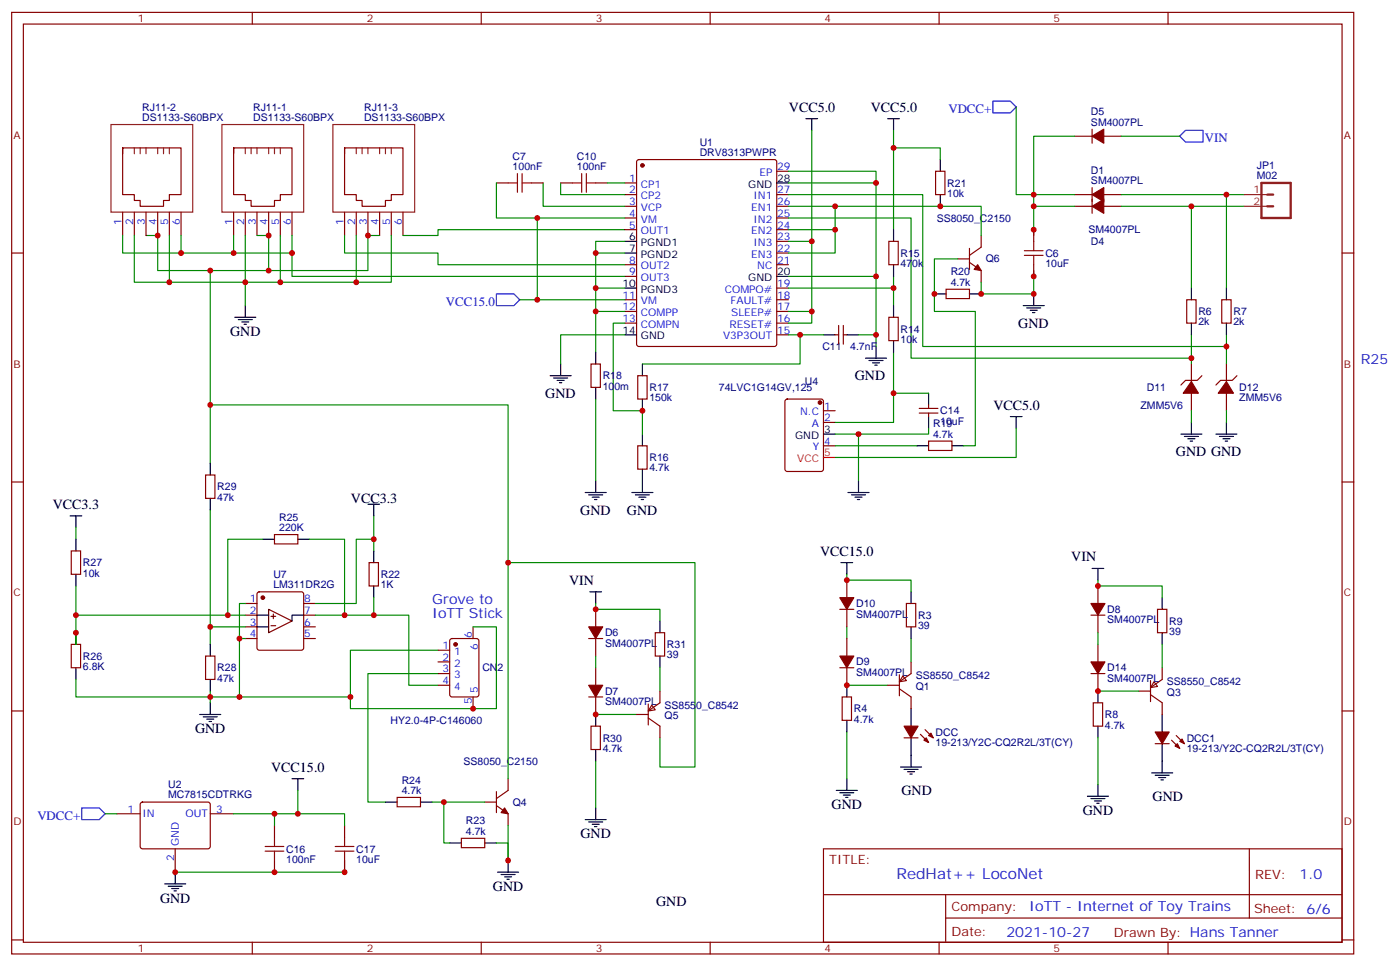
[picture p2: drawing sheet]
<svg xmlns="http://www.w3.org/2000/svg" width="423mm" height="292mm" viewBox="0 0 423 292" stroke-linecap="round" stroke-linejoin="round" font-family="sans-serif">
<g fill="none" stroke="#870000" stroke-width=".35">
<path d="M3.5 3.7h405.4v284.4h-405.4zM7.1 7.3h398.2v277.3h-398.2zM76.2 3.7v3.6M145.3 3.7v3.6M214.5 3.7v3.6M283.6 3.7v3.6M352.8 3.7v3.6M329.8 39v4.3M37 44.7h17.7v14.1h-3.5v1.7h-1.8v1.8h-7.1v-1.8h-1.7v-1.7h-3.6v-14.1v1.7M70.6 44.7h17.6v14.1h-3.5v1.7h-1.8v1.8h-7.1v-1.8h-1.7v-1.7h-3.5v-14.1v1.7M104.1 44.7h17.6v14.1h-3.5v1.7h-1.8v1.8h-7v-1.8h-1.8v-1.7h-3.5v-14.1v1.7M149.9 55.2h3.6"/>
<path d="M160.5 55.2h3.5M169.3 55.2h3.6M179.9 55.2h3.5M188.7 58.8h3.6M188.7 55.2h3.6M192.5 48.4l.5-.2h40.9l.5 .2 .2 .5v55l-.2 .5-.5 .2h-40.9l-.5-.2-.2-.5v-55zM234.6 58.8h3.5M234.6 51.7h3.5M282.6 51.7h2.8v7.1h-2.8zM324.6 58.8h5.2M324.6 41.1h5.2M329.8 56.7v7.7"/>
<path d="M333.4 58.8h5.3M333.4 41.1h5.3M3.5 76.4h3.6M37 64.1v7M40.6 64.1v7M44.1 64.1v7M47.6 64.1v7M51.2 64.1v7M54.7 64.1v7M70.6 64.1v7M74.1 64.1v7M77.6 64.1v7"/>
<path d="M81.1 64.1v7M84.7 64.1v7M88.2 64.1v7M104.1 64.1v7M107.6 64.1v7M111.1 64.1v7M114.7 64.1v7M118.2 64.1v7M121.7 64.1v7M188.7 62.3h3.6M188.7 65.8h3.6M188.7 69.4h3.6"/>
<path d="M188.7 79.9h3.6M234.6 76.4h3.5M234.6 62.3h3.5M234.6 65.8h3.5M234.6 69.4h3.5M234.6 79.9h3.5M234.6 72.9h3.5M268.5 72.9h2.8v7h-2.8zM289.3 78.2h3.5M292.8 79.2l3.5 2.5v3.5M292.8 75v6.4M296.3 71.1v3.5l-3.5 2.5"/>
<path d="M312.2 69.4v3.5M312.2 79.9v3.6M324.6 62.3h5.2M333.4 62.3h5.3M405.3 76.4h3.6M188.7 83.5h3.6M188.7 90.5h3.6M188.7 94.1h3.6M188.7 97.6h3.6M234.6 90.5h3.5M234.6 94.1h3.5M234.6 97.6h3.5"/>
<path d="M234.6 87h3.5M253.3 98.3v5.6M254.7 98.3v5.6M268.5 95.8h2.8v7.1h-2.8zM285.8 87.3h7v2.9h-7zM358.4 90.5h2.8v7.1h-2.8zM369 90.5h2.8v7.1h-2.8zM178.5 109.9h2.8v7.1h-2.8zM192.6 113.5h2.8v7h-2.8zM234.6 101.1h3.5M252.2 101.1h1.1M254.7 101.1h1.1"/>
<path d="M359.8 109.9v5.3M359.8 118.7v5.3M363 113.5l-1.4 1.4h-3.5l-1.4 1.4M370.4 109.9v5.3M370.4 118.7v5.3M373.6 113.5l-1.4 1.4h-3.5l-1.5 1.4M192.6 134.6h2.8v7.1h-2.8zM237.3 120.7l.5-.2h10.2l.7 .4v20.8l-.5 .6-10.4 .1-.7-.5v-20.7zM248.7 124h3.5M248.7 127.6h3.5M248.7 134.6h3.5M277.6 124.7h5.7"/>
<path d="M277.6 123.3h5.7M280.5 133.2h7v2.8h-7zM280.5 122.3v1M280.5 124.7v1.1M3.5 145.6h3.6M62.1 143.4h2.8v7.1h-2.8zM405.3 145.6h3.6M21.5 166.4h2.8v7h-2.8zM77.8 178.9l.5-.2h12.7l.5 .2 .2 .5v16.3l-.2 .4-.5 .3h-12.7l-.5-.3-.2-.4v-16.3zM82.9 161.4h7.1v2.9h-7.1zM111.5 169.9h2.8v7.1h-2.8zM255.8 175.2v5.3"/>
<path d="M331.6 177v5.2M21.5 194.6h2.8v7h-2.8zM62.1 198.1h2.8v7.1h-2.8zM74.1 182.2h3.5M74.1 192.8h3.5M74.1 185.8h3.5M74.1 189.3h3.5M91.7 182.2h3.5M91.7 192.8h3.5M91.7 185.8h3.5M91.7 189.3h3.5M132.3 196.4h3.5"/>
<path d="M132.3 199.9h3.5M136.1 193l.4-.2h7.4l.7 .5v16.5l-.4 .6-7.7 .1-.6-.5-.1-16.5zM142.9 189.3v3.5M177.8 192.8h4.2M179.9 184v5.3M179.9 192.8v5.3M197.9 191.1h2.8v7h-2.8zM253.6 184h4.3M255.8 184v5.3M255.8 192.8v5.3M273.8 182.2h2.8v7.1h-2.8zM275.2 199.9v3.5l-3.6 2.5"/>
<path d="M329.5 185.8h4.2M331.6 185.8v5.3M331.6 194.6v5.3M349.6 184h2.8v7.1h-2.8zM3.5 214.7h3.6M132.3 203.4h3.5M132.3 206.9h3.5M142.9 210.5v3.5M177.8 210.5h4.2M178.5 219.3h2.8v7h-2.8zM179.9 201.6v5.3M179.9 210.5v5.3"/>
<path d="M192.3 215.8h3.5M195.8 212.6v6.3M195.8 216.8l3.5 2.5v3.5M196.8 212.9l1.1 1.4-2.1 .4zM199.3 208.7v3.5l-3.5 2.5M253.6 201.6h4.3M254.4 210.5h2.8v7h-2.8zM255.8 201.6v5.3M268.1 206.9h3.5M271.6 203.8v6.3M271.6 208l3.6 2.5v3.5M272.7 204.1l1.1 1.4-2.2 .4z"/>
<path d="M329.5 203.4h4.2M330.2 212.2h2.8v7.1h-2.8zM331.6 203.4v5.3M344 208.7h3.5M347.5 205.5v6.4M347.5 209.8l3.5 2.4v3.6M348.5 205.9l1.1 1.4-2.1 .3zM351 201.6v3.6l-3.5 2.4M405.3 214.7h3.6M149.9 239v6.4M153.5 235.2v3.5l-3.6 2.5M273 222.8h4.3"/>
<path d="M278 221.8l2.5 2.4M279.4 220.3l2.5 2.5M348.9 224.6h4.2M353.8 223.5l2.5 2.5M355.2 222.1l2.5 2.5M35.3 245.7h7M42.6 242.4l.4-.2 20.1 .1 .4 .6-.1 13-.6 .4h-20l-.5-.7v-12.7zM52.9 256.3v7.1M63.5 245.7h7.1M82.9 249.3v3.5M82.9 259.9v3.5M104.1 249.3v3.5"/>
<path d="M104.1 259.9v3.5M119.9 240.8h7.1v2.8h-7.1zM139.3 253.2h7.1v2.8h-7.1zM146.4 242.2h3.5M149.9 243.3l3.6 2.4v3.6M248.7 256.3h156.6v28.3h-156.6zM377.3 256.4v20.8M248.7 270.2h156.5M285.6 277.2h119.6M285.6 270.2v14.1M3.5 283.8h3.6M76.2 284.6v3.5"/>
<path d="M145.3 284.6v3.5M214.5 284.6v3.5M283.6 284.6v3.5M352.8 284.6v3.5M405.3 283.8h3.6"/>
</g>
<g fill="none" stroke="#8c2424" stroke-width=".35">
<path d="M33.5 37.6h24.7v26.5h-24.7zM67 37.6h24.7v26.5h-24.7zM100.5 37.6h24.7v26.5h-24.7zM40.6 44.7v1.7M42.3 44.7v1.7M44.1 44.7v1.7M47.6 44.7v1.7M49.4 44.7v1.7M51.2 44.7v1.7M74.1 44.7v1.7M75.8 44.7v1.7M77.6 44.7v1.7"/>
<path d="M81.1 44.7v1.7M82.9 44.7v1.7M84.7 44.7v1.7M107.6 44.7v1.7M109.4 44.7v1.7M111.1 44.7v1.7M114.7 44.7v1.7M116.4 44.7v1.7M118.2 44.7v1.7M375.7 58.8h7.1M375.7 62.3h7.1"/>
</g>
<g fill="none" stroke="#008700" stroke-width=".35">
<path d="M245.2 39.4v58.2h-7.1M269.9 39.4v30M306.9 32.3v26.5h17.7M149.9 55.2v10.6h38.8M164 55.2v7.1h24.7M169.3 55.2v3.6h19.4M183.4 55.2h5.3M238.1 55.2h26.5v28.3M238.1 58.8h40.6v45.8h91.7M238.1 51.7h26.5v3.5M269.9 44.7h14.1v3.5M324.6 41.1h-12.4v21.2"/>
<path d="M338.7 58.8h37M338.7 41.1h17.6M370.4 58.8v28.2M37 71.1v5.3h33.6M40.6 71.1v14.1h33.5v-14.1M44.1 71.1h3.5v10.6h63.5v-10.6h3.6M51.2 71.1v14.1M54.7 71.1v5.3M70.6 71.1v5.3h17.6v-5.3M77.6 71.1h3.5v10.6M84.7 71.1v14.1M88.2 76.4v7.1h100.5"/>
<path d="M104.1 71.1v5.3h28.2v3.5h56.4M107.6 71.1v14.1M118.2 71.1v14.1h-44.1v7.1M162.3 65.8v24.7h26.4M179.9 76.4h8.8M188.7 69.4h-56.4v1.7h-10.6M188.7 72.9h-8.8v33.5M238.1 65.8h37.1v42.4h84.6M238.1 62.3h58.2v8.8M238.1 72.9h7.1M252.2 62.3v7.1h-14.1M252.2 69.4v7h-14.1"/>
<path d="M289.3 78.2h-7.1v15.9h12.4v40.5h-3.6M324.6 62.3h-12.4v8.8M338.7 62.3h37M359.8 62.3v24.7M63.5 81.7v58.2M157 90.5h5.3M179.9 94.1h8.8M179.9 87h8.8M188.7 97.6h-3.5v26.4h8.8v7.1M238.1 83.5h26.5v21.1M238.1 94.1h7.1M269.9 83.5v3.5h-31.8"/>
<path d="M269.9 87v5.3M312.2 81.7v7.1h-15.9v-3.6M188.7 101.1h-19.4v8.8M238.1 101.1h10.6M241.7 101.1v8.8h-47.7M259.3 101.1h5.3M269.9 106.4v21.2h-17.7M269.9 118.7h10.6M359.8 101.1v8.8M370.4 101.1v8.8M63.5 122.3h90v112.9M179.9 120.5v24.7"/>
<path d="M252.2 131.1h7.1v14.1M252.2 134.6h24.7M280.5 129.3v1.8h-21.2M306.9 129.3v8.8h-54.7M359.8 124v3.6M370.4 124v3.6M22.9 159.3v3.5M63.5 154v40.6M112.9 155.8v10.6M22.9 177v17.6M79.4 162.8h-10.6v23M93.5 162.8h10.6v23"/>
<path d="M112.9 162.8h-5.3v19.4h-12.4M153.5 169.9h56.4v61.7h-10.6v-8.8M255.8 173.4v1.8h19.4v3.5M331.6 175.2v1.8h19.4v3.5M22.9 185.8h51.2M63.5 189.3h10.6M72.3 192.8h1.8M74.1 182.2h-1.8v28.3h-49.4v-5.3M95.2 185.8h28.3v21.1h8.8M112.9 180.5v5.3M132.3 196.4h-26.5v14.1h-33.5M142.9 189.3h7v24.7h-44.1v-3.5"/>
<path d="M179.9 182.2v1.8h19.4v3.5M179.9 198.1v3.5M255.8 189.3v3.5M275.2 192.8v7.1M331.6 191.1v3.5M351 194.6v7M63.5 208.7v3.5M132.3 203.4h-21.2v38.8h5.3M179.9 215.8h12.4M199.3 201.6v7.1M255.8 206.9h12.3M331.6 208.7h12.4"/>
<path d="M90 238.7v7M179.9 229.9v14.1M255.8 221.1v14.1M331.6 222.8v14.1M31.7 245.7h3.6M70.6 245.7h33.5v3.6M82.9 245.7v3.6M104.1 259.9v3.5h-51.2M130.5 242.2h15.9M134.1 242.2v12.4h1.7M153.5 249.3v10.6v-5.3h-3.6"/>
</g>
<g fill="none" stroke="#000" stroke-width=".35">
<path d="M243.4 35.8h3.5M245.2 35.8v3.6M268.1 35.8h3.5M269.9 35.8v3.6M234.6 55.2h3.5M284 48.2v3.5M284 58.8v3.5M188.7 72.9h3.6M188.7 76.4h3.6M269.9 69.4v3.5M269.9 79.9v3.6M70.9 95.8h6.4"/>
<path d="M72 96.5h4.2M73 97.2h2.1M73.7 97.9h.7M74.1 92.3v3.5M188.7 87h3.6M234.6 83.5h3.5M269.9 92.3v3.5M282.2 88.8h3.6M292.8 88.8h3.5M309 92.3h6.4M310.1 93h4.2M311.1 93.7h2.2"/>
<path d="M311.9 94.4h.7M312.2 88.8v3.5M359.8 87v3.5M359.8 97.6v3.5M370.4 87v3.5M370.4 97.6v3.5M166.2 113.5h6.3M167.2 114.2h4.2M168.3 114.9h2.1M169 115.6h.7M169.3 109.9v3.6M179.9 106.4v3.5"/>
<path d="M179.9 117v3.5M188.7 101.1h3.6M194 109.9v3.6M248.7 101.1h3.5M255.8 101.1h3.5M261.4 108.2h6.4M262.5 108.9h4.2M263.5 109.6h2.1M264.2 110.3h.7M264.6 104.6v3.6M269.9 102.9v3.5M280.5 118.7v3.6"/>
<path d="M63.5 139.9v3.5M194 120.5v3.5M194 131.1v3.5M248.7 131.1h3.5M276.9 134.6h3.6M280.5 125.8v3.5M287.5 134.6h3.5M305.2 125.8h3.5M306.9 125.8v3.5M356.7 131.1h6.3M357.7 131.8h4.2M358.8 132.5h2.1"/>
<path d="M359.5 133.2h.7M359.8 127.6v3.5M367.2 131.1h6.4M368.3 131.8h4.2M369.4 132.5h2.1M370.1 133.2h.7M370.4 127.6v3.5M21.2 155.8h3.5M22.9 155.8v3.5M63.5 150.5v3.5M111.1 152.3h3.6M112.9 152.3v3.5"/>
<path d="M176.7 148.7h6.4M177.8 149.4h4.2M178.9 150.1h2.1M179.6 150.8h.7M179.9 145.2v3.5M190.9 148.7h6.3M191.9 149.4h4.2M193 150.1h2.1M193.7 150.8h.7M194 141.7v7M256.1 148.7h6.4M257.2 149.4h4.2"/>
<path d="M258.2 150.1h2.1M258.9 150.8h.7M259.3 145.2v3.5M22.9 162.8v3.6M22.9 173.4v3.6M79.4 162.8h3.5M90 162.8h3.5M112.9 166.4v3.5M112.9 177v3.5M178.2 178.7h3.5M179.9 178.7v3.5M254 169.9h3.5"/>
<path d="M255.8 169.9v3.5M275.2 178.7v3.5M329.8 171.7h3.6M331.6 171.7v3.5M22.9 191.1v3.5M63.5 194.6v3.5M77.6 185.8h3.5M77.6 189.3h3.5M91.7 185.8h-3.5v1.7M199.3 187.5v3.6M199.3 198.1v3.5M275.2 189.3v3.5"/>
<path d="M351 180.5v3.5M351 191.1v3.5M22.9 201.6v3.6M60.3 215.8h6.4M61.4 216.5h4.2M62.4 217.2h2.2M63.1 217.9h.8M63.5 205.2v3.5M63.5 212.2v3.6M179.9 215.8v3.5M255.8 206.9v3.6M255.8 217.5v3.6"/>
<path d="M275.2 214v5.3M331.6 208.7v3.5M331.6 219.3v3.5M351 215.8v5.3M88.2 235.2h3.5M90 235.2v3.5M179.9 226.3v3.6M252.6 238.7h6.3M253.6 239.4h4.3M255.8 235.2v3.5M272 231.6h6.3M273 232.3h4.3"/>
<path d="M274.1 233h2.1M274.8 233.8h.7M275.2 222.8v8.8M331.6 236.9v3.6M347.8 233.4h6.4M348.9 234.1h4.2M350 234.8h2.1M350.7 235.5h.7M351 224.6v8.8M116.4 242.2h3.5M127 242.2h3.5M135.8 254.6h3.5"/>
<path d="M146.4 254.6h3.5M153.5 259.9v3.5M176.7 247.5h6.4M177.8 248.2h4.2M178.9 248.9h2.1M179.6 249.6h.7M179.9 244v3.5M254.7 240.1h2.1M255.4 240.8h.7M328.4 240.5h6.4M329.5 241.2h4.2M330.6 241.9h2.1"/>
<path d="M331.3 242.6h.7M49.7 266.9h6.4M50.8 267.6h4.2M51.9 268.3h2.1M52.6 269h.7M52.9 263.4v3.5M150.3 263.4h6.3M151.3 264.1h4.3M152.4 264.8h2.1M153.1 265.5h.7"/>
</g>
<g fill="#870000" stroke="#870000" stroke-width=".35">
<path d="M152.4 244l1.1 1.7-2.2-.3z"/>
<path d="M177.8 189.3h4.2l-2.1 3.5z"/>
<path d="M177.8 206.9h4.2l-2.1 3.6z"/>
<path d="M329.8 58.8l3.6-2.1v4.2z"/>
<path d="M329.8 62.3l3.6-2.1v4.2z"/>
<path d="M359.8 115.2l2.1 3.5h-4.5z"/>
<path d="M370.4 115.2l2.1 3.5h-4.6z"/>
<path d="M253.6 198.1h4.3l-2.1 3.5z"/>
<path d="M253.6 180.5h4.3l-2.1 3.5z"/>
<path d="M273 219.3h4.3l-2.1 3.5z"/>
<path d="M279.8 222.8l.7 1.4-1.5-.7z"/>
<path d="M280.5 222.1l.7-.7 .7 1.4z"/>
<path d="M329.8 41.1l3.6-2.1v4.3z"/>
<path d="M348.9 221.1h4.2l-2.1 3.5z"/>
<path d="M354.9 225.3l.7-.7 .7 1.4z"/>
<path d="M356.3 223.9l.7-.7 .7 1.4z"/>
<path d="M329.5 182.2h4.2l-2.1 3.6z"/>
<path d="M329.5 199.9h4.2l-2.1 3.5z"/>
<path d="M295.3 79.9l1 1.8-2.1-.3z"/>
<circle cx="79.4" cy="180.5" r=".53"/>
<circle cx="137.6" cy="194.6" r=".53"/>
<circle cx="194" cy="50" r=".53"/>
<circle cx="247.6" cy="121.6" r=".53"/>
</g>
<path d="M81.1 184l7.1 3.5-7.1 3.6zM81.8 186.1h1.5M81.8 188.9h1.5M82.5 185.4v1.4" fill="none" stroke="#600" stroke-width=".35"/>
<path d="M299.9 30.6h5.3l1.7 1.7-1.7 1.8h-5.3zM358.1 39.4h5.3v3.5h-5.3l-1.8-1.8zM149.9 88.8h5.3l1.8 1.7-1.8 1.8h-5.3zM24.7 244h5.3l1.7 1.7-1.7 1.8h-5.3z" fill="none" stroke="#00f" stroke-width=".35"/>
<g fill="none" stroke="#a10000" stroke-width=".35">
<path d="M153.5 55.2h2.8M156.3 52.4v5.7M157.7 55.2h2.8M157.7 52.4v5.7M172.9 55.2h2.8M175.7 52.4v5.7M177.1 55.2h2.8M177.1 52.4v5.7M309.4 77.1h5.6M309.4 75.7h5.6M312.2 72.9v2.8M312.2 77.1v2.8"/>
<path d="M80.1 257h5.6M80.1 255.6h5.6M82.9 252.8v2.8M82.9 257v2.9M101.2 257h5.7M101.2 255.6h5.7M104.1 252.8v2.8M104.1 257v2.9"/>
</g>
<path d="M381 55.2h8.8v10.6h-8.8zM382.8 58.8h1.7M382.8 62.3h1.7" fill="none" stroke="#8c2424" stroke-width=".71"/>
<path d="M248.7 138.1h3.5" fill="none" stroke="#f00" stroke-width=".35"/>
<g fill="#c00">
<circle cx="22.9" cy="185.8" r=".88"/>
<circle cx="68.8" cy="185.8" r=".88"/>
<circle cx="63.5" cy="189.3" r=".88"/>
<circle cx="22.9" cy="191.1" r=".88"/>
<circle cx="63.5" cy="210.5" r=".88"/>
<circle cx="72.3" cy="192.8" r=".88"/>
<circle cx="112.9" cy="185.8" r=".88"/>
<circle cx="104.1" cy="185.8" r=".88"/>
<circle cx="72.3" cy="210.5" r=".88"/>
<circle cx="153.5" cy="259.9" r=".88"/>
<circle cx="179.9" cy="184" r=".88"/>
<circle cx="105.8" cy="210.5" r=".88"/>
<circle cx="134.1" cy="242.2" r=".88"/>
<circle cx="107.6" cy="85.2" r=".88"/>
<circle cx="84.7" cy="85.2" r=".88"/>
<circle cx="74.1" cy="85.2" r=".88"/>
<circle cx="111.1" cy="71.1" r=".88"/>
<circle cx="81.1" cy="81.7" r=".88"/>
<circle cx="63.5" cy="122.3" r=".88"/>
<circle cx="142.9" cy="214" r=".88"/>
<circle cx="112.9" cy="162.8" r=".88"/>
<circle cx="81.1" cy="71.1" r=".88"/>
<circle cx="264.6" cy="83.5" r=".88"/>
<circle cx="264.6" cy="101.1" r=".88"/>
<circle cx="312.2" cy="62.3" r=".88"/>
<circle cx="312.2" cy="58.8" r=".88"/>
<circle cx="162.3" cy="90.5" r=".88"/>
<circle cx="359.8" cy="62.3" r=".88"/>
<circle cx="370.4" cy="58.8" r=".88"/>
<circle cx="370.4" cy="104.6" r=".88"/>
<circle cx="359.8" cy="108.2" r=".88"/>
<circle cx="264.6" cy="55.2" r=".88"/>
<circle cx="255.8" cy="175.2" r=".88"/>
<circle cx="312.2" cy="83.5" r=".88"/>
<circle cx="312.2" cy="69.4" r=".88"/>
<circle cx="179.9" cy="215.8" r=".88"/>
<circle cx="255.8" cy="206.9" r=".88"/>
<circle cx="162.3" cy="65.8" r=".88"/>
<circle cx="88.2" cy="76.4" r=".88"/>
<circle cx="70.6" cy="76.4" r=".88"/>
<circle cx="54.7" cy="76.4" r=".88"/>
<circle cx="63.5" cy="81.7" r=".88"/>
<circle cx="47.6" cy="71.1" r=".88"/>
<circle cx="51.2" cy="85.2" r=".88"/>
<circle cx="153.5" cy="169.9" r=".88"/>
<circle cx="331.6" cy="208.7" r=".88"/>
<circle cx="331.6" cy="177" r=".88"/>
<circle cx="52.9" cy="263.4" r=".88"/>
<circle cx="82.9" cy="263.4" r=".88"/>
<circle cx="104.1" cy="263.4" r=".88"/>
<circle cx="90" cy="245.7" r=".88"/>
<circle cx="82.9" cy="245.7" r=".88"/>
<circle cx="179.9" cy="76.4" r=".88"/>
<circle cx="179.9" cy="87" r=".88"/>
<circle cx="179.9" cy="94.1" r=".88"/>
<circle cx="241.7" cy="101.1" r=".88"/>
<circle cx="269.9" cy="87" r=".88"/>
<circle cx="259.3" cy="131.1" r=".88"/>
<circle cx="269.9" cy="118.7" r=".88"/>
<circle cx="245.2" cy="94.1" r=".88"/>
<circle cx="245.2" cy="72.9" r=".88"/>
<circle cx="252.2" cy="62.3" r=".88"/>
<circle cx="252.2" cy="69.4" r=".88"/>
<circle cx="296.3" cy="88.8" r=".88"/>
<circle cx="282.2" cy="88.8" r=".88"/>
<circle cx="312.2" cy="88.8" r=".88"/>
<circle cx="284" cy="62.3" r=".88"/>
<circle cx="269.9" cy="44.7" r=".88"/>
<circle cx="194" cy="124" r=".88"/>
</g>
<text font-size="4.6" fill="#00f" x="270.8" y="265.4">RedHat++ LocoNet</text>
<g font-size="4.2">
<text x="238.3" y="33.8">VCC5.0</text>
<text x="263" y="33.8">VCC5.0</text>
<text x="69.5" y="101.5">GND</text>
<text x="307.6" y="99">GND</text>
<text x="258.2" y="114.9">GND</text>
<text x="164.7" y="120.2">GND</text>
<text x="300" y="123.7">VCC5.0</text>
<text x="355.2" y="137.8">GND GND</text>
<text x="15.9" y="153.7">VCC3.3</text>
<text x="106" y="151.9">VCC3.3</text>
<text x="175.3" y="155.5">GND</text>
<text x="189.4" y="155.5">GND</text>
<text x="247.7" y="167.8">VCC15.0</text>
<text x="323.6" y="169.5">VIN</text>
<text x="171.9" y="176.6">VIN</text>
<text x="58.9" y="221.4">GND</text>
<text x="81.9" y="233">VCC15.0</text>
<text x="251.2" y="244.3">GND</text>
<text x="272.3" y="240.1">GND</text>
<text x="348.1" y="241.9">GND</text>
<text x="327" y="246.1">GND</text>
<text x="175.3" y="253.2">GND</text>
<text x="148.9" y="269">GND</text>
<text x="48.3" y="272.6">GND</text>
<text x="198.2" y="273.6">GND</text>
</g>
<g font-size="4.2" fill="#00f">
<text x="411" y="109.9">R25</text>
<text x="130.5" y="182.2">Grove to</text>
<text x="130.5" y="186.5">IoTT Stick</text>
<text x="392.5" y="265.6">1.0</text>
<text x="310.9" y="275.2">IoTT - Internet of Toy Trains</text>
<text x="304" y="283">2021-10-27</text>
</g>
<g font-size="3.9" fill="#00f">
<text x="286.4" y="34.1">VDCC+</text>
<text x="363.9" y="42.9">VIN</text>
<text x="134.7" y="92.3">VCC15.0</text>
<text x="11.3" y="247.5">VDCC+</text>
</g>
<g font-size="3.9" fill="#800">
<text x="250.5" y="260.9">TITLE:</text>
<text x="379.1" y="265.6">REV:</text>
<text x="287.4" y="275.1">Company:</text>
<text x="378.7" y="275.7">Sheet: 6/6</text>
<text x="287.4" y="282.8">Date:</text>
<text x="336.4" y="282.9">Drawn By: Hans Tanner</text>
</g>
<g font-size="3.2" fill="#800">
<text x="41.6" y="6.7">1</text>
<text x="110.8" y="6.7">2</text>
<text x="179.9" y="6.7">3</text>
<text x="249.1" y="6.7">4</text>
<text x="318.2" y="6.7">5</text>
<text x="4.1" y="41.8">A</text>
<text x="405.9" y="41.8">A</text>
<text x="4.1" y="111">B</text>
<text x="405.9" y="111">B</text>
<text x="4.1" y="180.1">C</text>
<text x="405.9" y="180.1">C</text>
<text x="4.1" y="249.3">D</text>
<text x="405.9" y="249.3">D</text>
<text x="41.6" y="287.5">1</text>
<text x="110.8" y="287.5">2</text>
<text x="179.9" y="287.5">3</text>
<text x="249.1" y="287.5">4</text>
<text x="318.2" y="287.5">5</text>
</g>
<g font-size="3.2" fill="#000080">
<text x="42.9" y="33.4">RJ11-2</text>
<text x="76.5" y="33.4">RJ11-1</text>
<text x="110" y="33.4">RJ11-3</text>
<text x="329.5" y="34.8">D5</text>
<text x="42.9" y="36.5">DS1133-S60BPX</text>
<text x="76.4" y="36.5">DS1133-S60BPX</text>
<text x="110" y="36.5">DS1133-S60BPX</text>
<text x="329.5" y="38">SM4007PL</text>
<text x="211.3" y="47.1">DRV8313PWPR</text>
<text x="211.3" y="44">U1</text>
<text x="154.8" y="51.4">100nF</text>
<text x="154.8" y="48.2">C7</text>
<text x="174.2" y="51.4">100nF</text>
<text x="174.2" y="48.2">C10</text>
<text x="329.5" y="52.5">D1</text>
<text x="379.6" y="51.1">JP1</text>
<text x="286.1" y="59.5">10k</text>
<text x="286.1" y="56.4">R21</text>
<text x="329.5" y="55.6">SM4007PL</text>
<text x="379.6" y="54.2">M02</text>
<text x="282.9" y="66.9">SS8050_C2150</text>
<text x="328.7" y="70.5">SM4007PL</text>
<text x="272" y="77.5">R15</text>
<text x="315.7" y="77.5">C6</text>
<text x="329.5" y="74">D4</text>
<text x="272" y="80.6">470k</text>
<text x="287.1" y="83.2">R20</text>
<text x="297.7" y="79.2">Q6</text>
<text x="315.7" y="80.6">10uF</text>
<text x="287.1" y="86.3">4.7k</text>
<text x="361.9" y="95.2">R6</text>
<text x="372.5" y="95.2">R7</text>
<text x="272" y="100.5">R14</text>
<text x="361.9" y="98.3">2k</text>
<text x="372.5" y="98.3">2k</text>
<text x="248.4" y="105.7">C11</text>
<text x="256.8" y="105.7">4.7nF</text>
<text x="272" y="103.6">10k</text>
<text x="182" y="117.7">100m</text>
<text x="182" y="114.6">R18</text>
<text x="196.1" y="118.1">R17</text>
<text x="217.1" y="118.1">74LVC1G14GV,125</text>
<text x="243.1" y="116.3">U4</text>
<text x="346.4" y="118.1">D11</text>
<text x="374.3" y="118.1">D12</text>
<text x="196.1" y="121.2">150k</text>
<text x="284" y="125.1">C14</text>
<text x="344.5" y="123.4">ZMM5V6</text>
<text x="374.3" y="121.2">ZMM5V6</text>
<text x="281.8" y="129">R19</text>
<text x="284" y="128.3">10uF</text>
<text x="281.8" y="132.2">4.7k</text>
<text x="196.1" y="142.4">4.7k</text>
<text x="196.1" y="139.3">R16</text>
<text x="65.6" y="148.1">R29</text>
<text x="65.6" y="151.2">47k</text>
<text x="84.3" y="160.4">220K</text>
<text x="84.3" y="157.2">R25</text>
<text x="25" y="171">R27</text>
<text x="25" y="174.1">10k</text>
<text x="82.6" y="177.7">LM311DR2G</text>
<text x="82.6" y="174.5">U7</text>
<text x="115" y="177.5">1K</text>
<text x="115" y="174.6">R22</text>
<text x="258.6" y="183.3">D10</text>
<text x="334.4" y="185.1">D8</text>
<text x="258.6" y="186.5">SM4007PL</text>
<text x="277.3" y="190">39</text>
<text x="277.3" y="186.8">R3</text>
<text x="334.4" y="188.2">SM4007PL</text>
<text x="353.1" y="191.8">39</text>
<text x="353.1" y="188.6">R9</text>
<text x="182.7" y="195.3">SM4007PL</text>
<text x="182.7" y="192.1">D6</text>
<text x="201.4" y="195.7">R31</text>
<text x="25" y="202.4">6.8K</text>
<text x="25.1" y="199.2">R26</text>
<text x="65.6" y="202.8">R28</text>
<text x="145.7" y="202.7">CN2</text>
<text x="201.4" y="198.8">39</text>
<text x="258.6" y="200.9">D9</text>
<text x="334.4" y="202.7">D14</text>
<text x="65.6" y="205.9">47k</text>
<text x="182.7" y="209.8">D7</text>
<text x="258.6" y="204.1">SM4007PL</text>
<text x="276.6" y="205.2">SS8550_C8542</text>
<text x="276.6" y="208.4">Q1</text>
<text x="334.4" y="205.9">SM4007PL</text>
<text x="352.4" y="206.9">SS8550_C8542</text>
<text x="182.7" y="212.9">SM4007PL</text>
<text x="200.7" y="214">SS8550_C8542</text>
<text x="257.9" y="215.1">R4</text>
<text x="352.4" y="210.1">Q3</text>
<text x="117.9" y="218.6">HY2.0-4P-C146060</text>
<text x="200.7" y="217.2">Q5</text>
<text x="257.9" y="218.2">4.7k</text>
<text x="333.7" y="220">4.7k</text>
<text x="333.7" y="216.9">R8</text>
<text x="182" y="227">4.7k</text>
<text x="182" y="223.9">R30</text>
<text x="282.6" y="225.3">19-213/Y2C-CQ2R2L/3T(CY)</text>
<text x="282.6" y="222.2">DCC</text>
<text x="358.4" y="227">19-213/Y2C-CQ2R2L/3T(CY)</text>
<text x="358.4" y="223.9">DCC1</text>
<text x="140" y="231">SS8050_C2150</text>
<text x="50.8" y="238">U2</text>
<text x="121.3" y="239.7">4.7k</text>
<text x="121.3" y="236.6">R24</text>
<text x="50.8" y="241.1">MC7815CDTRKG</text>
<text x="154.9" y="243.3">Q4</text>
<text x="140.7" y="249">R23</text>
<text x="86.4" y="257.4">C16</text>
<text x="107.6" y="257.4">C17</text>
<text x="140.7" y="252.1">4.7k</text>
<text x="86.4" y="260.6">100nF</text>
<text x="107.6" y="260.6">10uF</text>
</g>
<g font-size="3.2" fill="#00f">
<text x="229.4" y="53.1">EP</text>
<text x="234.8" y="51.4">29</text>
<text x="190.1" y="54.9">1</text>
<text x="190.1" y="58.4">2</text>
<text x="193.6" y="56.7">CP1</text>
<text x="234.8" y="58.4">27</text>
<text x="190.1" y="61.9">3</text>
<text x="190.1" y="65.5">4</text>
<text x="193.6" y="60.2">CP2</text>
<text x="193.6" y="63.7">VCP</text>
<text x="226.9" y="63.7">EN1</text>
<text x="227.6" y="60.2">IN1</text>
<text x="234.8" y="65.5">25</text>
<text x="234.8" y="61.9">26</text>
<text x="36.7" y="67.8" transform="rotate(-90 36.7 67.8)">1</text>
<text x="40.2" y="67.8" transform="rotate(-90 40.2 67.8)">2</text>
<text x="43.7" y="67.8" transform="rotate(-90 43.7 67.8)">3</text>
<text x="47.3" y="67.8" transform="rotate(-90 47.3 67.8)">4</text>
<text x="50.8" y="67.8" transform="rotate(-90 50.8 67.8)">5</text>
<text x="54.3" y="67.8" transform="rotate(-90 54.3 67.8)">6</text>
<text x="70.2" y="67.8" transform="rotate(-90 70.2 67.8)">1</text>
<text x="73.7" y="67.8" transform="rotate(-90 73.7 67.8)">2</text>
<text x="77.3" y="67.8" transform="rotate(-90 77.3 67.8)">3</text>
<text x="80.8" y="67.8" transform="rotate(-90 80.8 67.8)">4</text>
<text x="84.3" y="67.8" transform="rotate(-90 84.3 67.8)">5</text>
<text x="87.8" y="67.8" transform="rotate(-90 87.8 67.8)">6</text>
<text x="103.7" y="67.8" transform="rotate(-90 103.7 67.8)">1</text>
<text x="107.2" y="67.8" transform="rotate(-90 107.2 67.8)">2</text>
<text x="110.8" y="67.8" transform="rotate(-90 110.8 67.8)">3</text>
<text x="114.3" y="67.8" transform="rotate(-90 114.3 67.8)">4</text>
<text x="117.8" y="67.8" transform="rotate(-90 117.8 67.8)">5</text>
<text x="121.4" y="67.8" transform="rotate(-90 121.4 67.8)">6</text>
<text x="190.1" y="69">5</text>
<text x="193.6" y="67.2">VM</text>
<text x="193.6" y="70.8">OUT1</text>
<text x="226.9" y="70.8">EN2</text>
<text x="227.6" y="67.2">IN2</text>
<text x="234.8" y="69">24</text>
<text x="226.9" y="77.8">EN3</text>
<text x="227.6" y="74.3">IN3</text>
<text x="234.8" y="76.1">22</text>
<text x="234.8" y="72.5">23</text>
<text x="190.1" y="79.6">8</text>
<text x="190.1" y="83.1">9</text>
<text x="193.6" y="81.4">OUT2</text>
<text x="228.7" y="81.4">NC</text>
<text x="234.8" y="79.6">21</text>
<text x="193.6" y="84.9">OUT3</text>
<text x="218.9" y="88.4">COMPO#</text>
<text x="234.8" y="86.6">19</text>
<text x="188.1" y="90.2">11</text>
<text x="188.1" y="93.7">12</text>
<text x="193.6" y="91.9">VM</text>
<text x="193.6" y="95.5">COMPP</text>
<text x="220.7" y="91.9">FAULT#</text>
<text x="220.8" y="95.5">SLEEP#</text>
<text x="234.8" y="93.7">17</text>
<text x="234.8" y="90.2">18</text>
<text x="188.1" y="97.2">13</text>
<text x="193.6" y="99">COMPN</text>
<text x="220.4" y="99">RESET#</text>
<text x="234.8" y="100.8">15</text>
<text x="234.8" y="97.2">16</text>
<text x="218.4" y="102.5">V3P3OUT</text>
<text x="241.7" y="125.4">N.C</text>
<text x="248.9" y="123.7">1</text>
<text x="245.2" y="129">A</text>
<text x="248.9" y="127.2">2</text>
<text x="245.4" y="136">Y</text>
<text x="248.9" y="134.3">4</text>
<text x="75.4" y="181.9">1</text>
<text x="75.4" y="185.4">2</text>
<text x="91.9" y="185.4">7</text>
<text x="91.9" y="181.9">8</text>
<text x="75.4" y="188.9">3</text>
<text x="91.9" y="188.9">6</text>
<text x="75.4" y="192.5">4</text>
<text x="91.9" y="192.5">5</text>
<text x="133.6" y="196">1</text>
<text x="137.1" y="197.8">1</text>
<text x="142.5" y="192.7" transform="rotate(-90 142.5 192.7)">6</text>
<text x="144.3" y="196.2" transform="rotate(-90 144.3 196.2)">6</text>
<text x="133.6" y="199.5">2</text>
<text x="133.6" y="203.1">3</text>
<text x="137.1" y="201.3">2</text>
<text x="133.6" y="206.6">4</text>
<text x="137.1" y="204.8">3</text>
<text x="137.1" y="208.4">4</text>
<text x="144.3" y="209.2" transform="rotate(-90 144.3 209.2)">5</text>
<text x="142.5" y="212.7" transform="rotate(-90 142.5 212.7)">5</text>
<text x="38.6" y="245.4">1</text>
<text x="65.3" y="245.4">3</text>
<text x="43" y="246.8">IN</text>
<text x="56" y="246.8">OUT</text>
<text x="54" y="255.6" transform="rotate(-90 54 255.6)">GND</text>
<text x="52.6" y="260.1" transform="rotate(-90 52.6 260.1)">2</text>
</g>
<g font-size="3.2">
<text x="226" y="56.7">GND</text>
<text x="234.8" y="54.9">28</text>
<text x="190.1" y="72.5">6</text>
<text x="190.1" y="76.1">7</text>
<text x="193.6" y="74.3">PGND1</text>
<text x="193.6" y="77.8">PGND2</text>
<text x="234.8" y="83.1">20</text>
<text x="188.1" y="86.6">10</text>
<text x="193.6" y="88.4">PGND3</text>
<text x="226" y="84.9">GND</text>
<text x="188.1" y="100.8">14</text>
<text x="193.6" y="102.5">GND</text>
<text x="248.9" y="130.7">3</text>
<text x="240.1" y="132.5">GND</text>
</g>
<g font-size="3.2" fill="#8d2323">
<text x="378.6" y="58.4">1</text>
<text x="378.6" y="61.9">2</text>
</g>
<g font-size="3.2" fill="#f00">
<text x="248.9" y="137.8">5</text>
<text x="240.8" y="139.6">VCC</text>
</g>
</svg>
